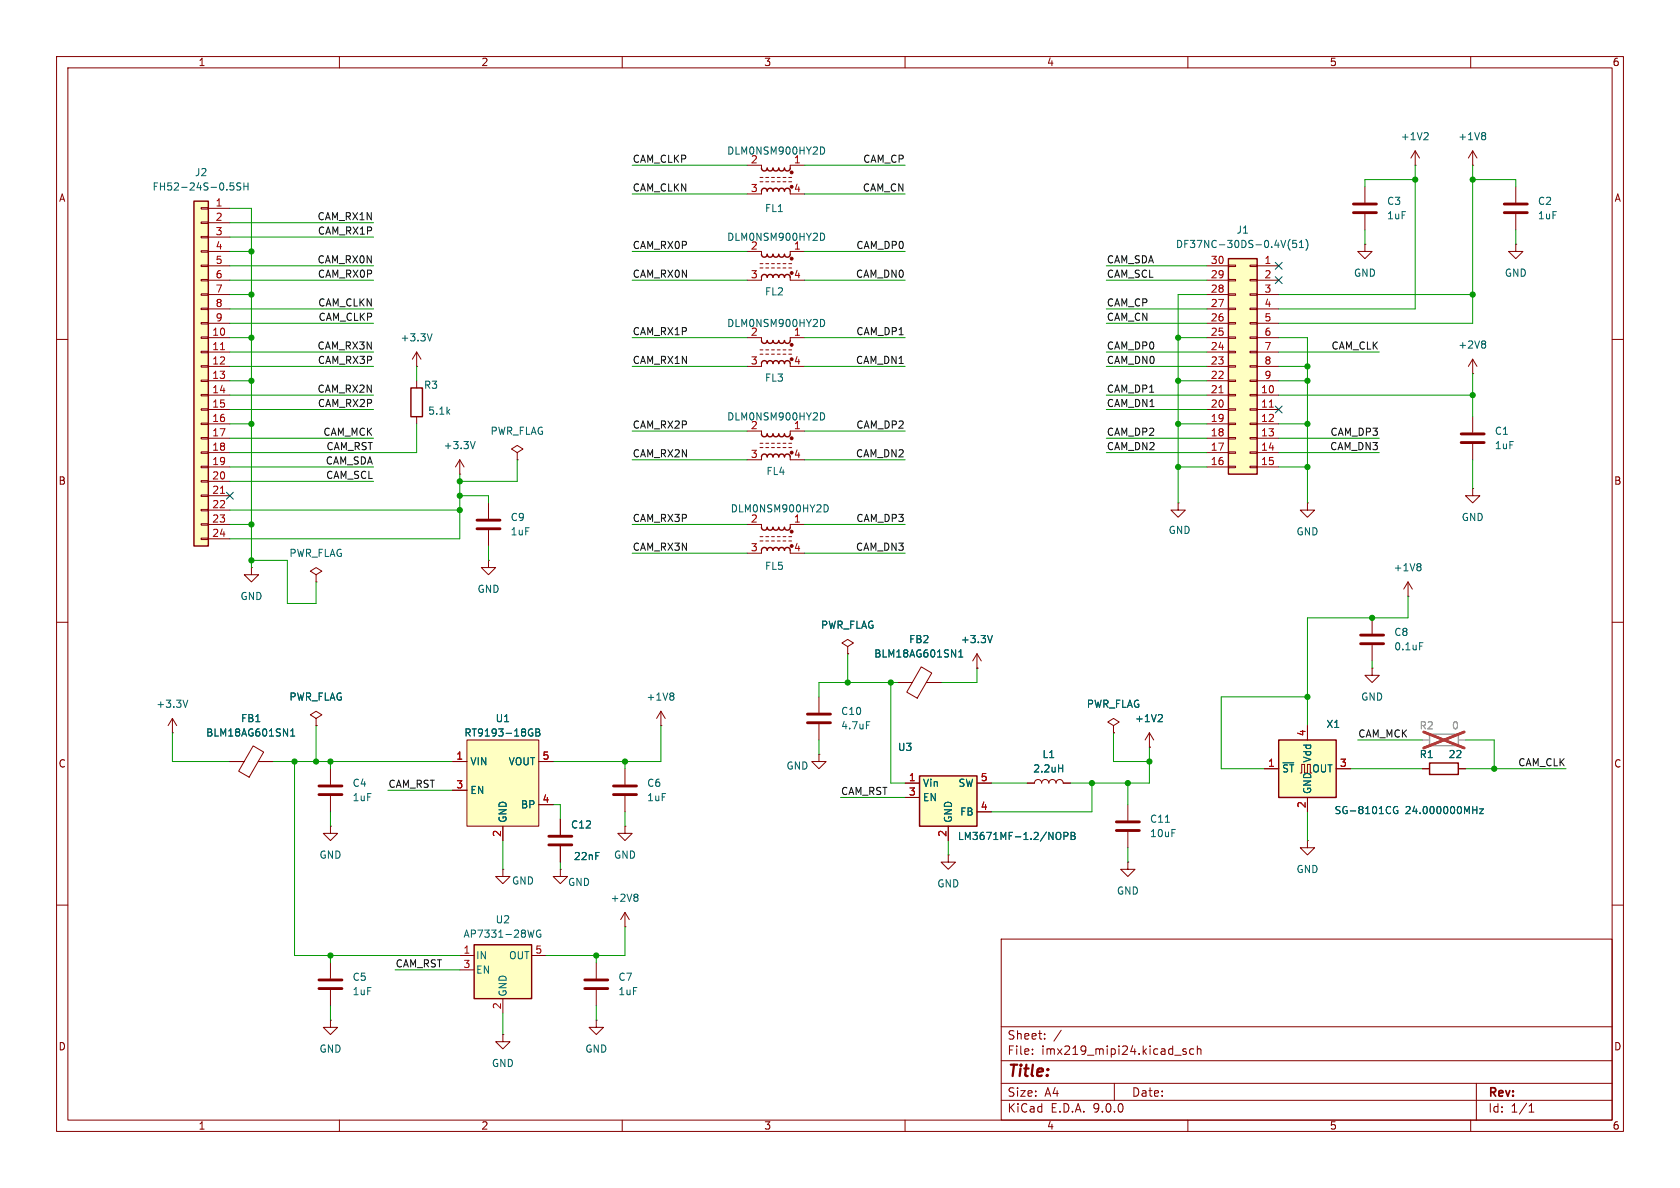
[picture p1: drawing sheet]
<svg xmlns="http://www.w3.org/2000/svg" width="297mm" height="210mm" viewBox="0 0 297 210" stroke-linecap="round" stroke-linejoin="round" font-family="sans-serif">
<g fill="none" stroke="#840000" stroke-width=".18">
<path d="M10 10h277v190h-277zM12 12h273v186h-273zM60 10v2M110 10v2M160 10v2M210 10v2M260 10v2M10 60h2M285 60h2M86.4 99.1v1.2h1.2l-1.2 1.3-1.3-1.3h1.3M86.4 99.1h.1M91.4 80l1.1-.6-1.1-.7-1 .7 1 .6v1.3"/>
<path d="M91.4 81.3h.1M260.3 86.4v1.2h1.3l-1.3 1.3-1.2-1.3h1.2M260.3 86.4h.1M10 110h2M285 110h2M144.8 123.2v2.8M144.8 128v2.8M199.4 152.4v1.3h1.3l-1.3 1.2-1.3-1.2h1.3M199.4 152.4h.1M199.4 142.2v2.8M199.4 147.1v2.8M10 160h2"/>
<path d="M58.4 170.2v2.8M58.4 175v2.8M177 166h108v32h-108zM285 160h2M60 198v2M110 198v2M160 198v2M177 194.5h108M177 191.5h108M177 187.5h108M177 181.5h108M182.5 186.3v.1"/>
<path d="M182.5 185.5v.1M184.7 183.6v.1M184.7 182.8v.1M187.6 182.1l-1.3 2M197 191.5v3M207.7 186.5h1.1M209.7 185.5l-.4-.1-.2 .2 .1 .2 .5 .2v.3h-.6M210 198v2M211 185.5l-.4-.1-.3 .3v.4l.2 .2h.5M211.7 185.5l.2-.1 .3 .1 .1 .9M211.7 184.9v1.5M260 198v2"/>
<path d="M261 191.5v6.5M270.3 196.6h.9M270.3 195.5l.4-.4v1.5"/>
</g>
<path d="M142.7 126.2h4.1M142.7 127.8h4.1M197.4 145.3h4M197.4 146.8h4M56.4 173.2h4.1M56.4 174.8h4.1" fill="none" stroke="#840000" stroke-width=".51"/>
<path d="M153.2 127.6h.6M206 145.4h.8" fill="none" stroke="#006464" stroke-width=".18"/>
<path d="M34.3 35.6h2.5v60.9h-2.5z" fill="#ffffc2"/>
<path d="M34.3 35.6h2.5v60.9h-2.5z" fill="none" stroke="#840000" stroke-width=".25"/>
<g fill="none" stroke="#840000" stroke-width=".18">
<path d="M35.6 36.7h1.2v.3h-1.2zM35.6 39.2h1.2v.3h-1.2zM36.8 36.8h3.8M36.8 39.4h3.8M35.6 41.8h1.2v.2h-1.2zM35.6 44.3h1.2v.3h-1.2zM35.6 46.9h1.2v.2h-1.2zM35.6 49.4h1.2v.3h-1.2zM35.6 51.9h1.2v.3h-1.2zM35.6 54.5h1.2v.2h-1.2zM35.6 57h1.2v.3h-1.2zM35.6 59.6h1.2v.2h-1.2z"/>
<path d="M36.8 41.9h3.8M36.8 44.5h3.8M36.8 47h3.8M36.8 49.5h3.8M36.8 52.1h3.8M36.8 54.6h3.8M36.8 57.2h3.8M36.8 59.7h3.8M35.6 62.1h1.2v.3h-1.2zM35.6 64.6h1.2v.3h-1.2zM35.6 67.2h1.2v.2h-1.2zM35.6 69.7h1.2v.3h-1.2z"/>
<path d="M35.6 72.3h1.2v.2h-1.2zM35.6 74.8h1.2v.3h-1.2zM35.6 77.3h1.2v.3h-1.2zM35.6 79.9h1.2v.2h-1.2zM36.8 62.2h3.8M36.8 64.8h3.8M36.8 67.3h3.8M36.8 69.9h3.8M36.8 72.4h3.8M36.8 74.9h3.8M36.8 77.5h3.8M35.6 82.4h1.2v.3h-1.2z"/>
<path d="M35.6 85h1.2v.2h-1.2zM35.6 87.5h1.2v.3h-1.2zM35.6 90h1.2v.3h-1.2zM35.6 92.6h1.2v.2h-1.2zM35.6 95.1h1.2v.3h-1.2zM36.8 80h3.8M36.8 82.6h3.8M36.8 85.1h3.8M36.8 87.6h3.8M36.8 90.2h3.8M36.8 92.7h3.8M36.8 95.3h3.8"/>
<path d="M181.6 138.4h1.3a.64 .64 0 0 1 .6-.6 .64 .64 0 0 1 .6 .6 .64 .64 0 0 1 .7-.6 .64 .64 0 0 1 .6 .6 .64 .64 0 0 1 .7-.6 .64 .64 0 0 1 .6 .6 .64 .64 0 0 1 .6-.6 .64 .64 0 0 1 .7 .6h1.2"/>
</g>
<path d="M39 61.8h.7M39 87.2h.7" fill="none" stroke="#a90000" stroke-width=".18"/>
<path d="M40.7 32.3h.6M40.8 32.8h.3l.3 .3-.1 .4-.5 .1M42.6 32.4l-.5-.1-.2 .2v.3l.6 .3 .1 .3-.3 .2-.5-.1M43.1 32.3v1.3M43.1 32.9h.7M43.8 32.3v1.3M187.1 135.8h.8M187.9 135.2v1.3" fill="none" stroke="#006464" stroke-width=".18"/>
<path d="M162.6 137.2h10.1v8.9h-10.1z" fill="#ffffc2"/>
<path d="M134.6 29.7l.2 .4 .3 .1 .4-.1 .1-.4 .2 .3 .3 .2 .4-.1 .2-.4v.3l.3 .2 .5-.1 .2-.4 .2 .4 .4 .1 .3-.2 .1-.3 .1 .4 .4 .1 .4-.1 .1-.4M134.6 33.8l.2-.4 .3-.1 .4 .1 .1 .4 .2-.3 .3-.2 .4 .1 .2 .4 .2-.4 .4-.1 .3 .2 .1 .3 .1-.4 .5-.1 .3 .2 .1 .3 .2-.4 .3-.1 .3 .1 .2 .4M134.6 45l.2 .3 .3 .2 .4-.2 .1-.3 .2 .3 .3 .2 .4-.2 .2-.3v.2l.3 .2h.5l.2-.4 .2 .3 .4 .2 .3-.2 .1-.3 .1 .3 .4 .2 .4-.2 .1-.3M134.6 49l.2-.3 .3-.2 .4 .2 .1 .3 .2-.3 .3-.2 .4 .1 .2 .4 .2-.4 .4-.1 .3 .2 .1 .3 .1-.4 .5-.1 .3 .2 .1 .3 .2-.4 .3-.1 .3 .2 .2 .3M72.6 68.6h2.1v5.1h-2.1zM134.6 93.2l.2 .4 .3 .1 .4-.1 .1-.4 .2 .3 .3 .2 .4-.1 .2-.4v.3l.3 .2 .5-.1 .2-.4 .2 .4 .4 .1 .3-.2 .1-.3 .1 .4 .4 .1 .4-.1 .1-.4M134.6 97.3l.2-.4 .3-.1 .4 .1 .1 .4 .2-.3 .3-.2 .4 .1 .2 .4 .2-.4 .4-.1 .3 .2 .1 .3 .1-.4 .5-.1 .3 .2 .1 .3 .2-.4 .3-.1 .3 .1 .2 .4M162.6 137.2h10.1v8.9h-10.1zM252.7 134.9h5.1v2h-5.1z" fill="none" stroke="#840000" stroke-width=".25"/>
<g fill="none" stroke="#840000" stroke-width=".18">
<path d="M132.1 29.2h2.5v.5M134.4 31.4h.5M134.4 32.1h.5M134.6 33.8v.5h-2.5M135.4 31.4h.5M135.4 32.1h.5M136.4 31.4h.5M136.4 32.1h.5M137.4 31.4h.5M137.4 32.1h.5M138.4 31.4h.5M138.4 32.1h.5"/>
<path d="M139.4 31.4h.6M139.4 32.1h.6M139.7 34.3h2.5M142.2 29.2h-2.5v.5M241.3 33v2.8M241.3 37.8v2.8M250.2 29.2h.1M250.2 26.7l-.8 1.2M250.2 26.7l.8 1.2M250.2 26.7v2.5M260.3 29.2h.1M260.3 26.7v2.5"/>
<path d="M260.3 26.7l-.7 1.2M260.3 26.7l.8 1.2M268 33v2.8M268 37.8v2.8M132.1 44.5h2.5v.5M134.4 46.6h.5M134.4 47.4h.5M134.6 49v.5h-2.5M135.4 46.6h.5M135.4 47.4h.5M136.4 46.6h.5M136.4 47.4h.5"/>
<path d="M137.4 46.6h.5M137.4 47.4h.5M138.4 46.6h.5M138.4 47.4h.5M139.4 46.6h.6M139.4 47.4h.6M139.7 49.5h2.5M142.2 44.5h-2.5v.5M241.3 43.2v1.3h1.3l-1.3 1.2-1.3-1.2h1.3M241.3 43.2h.1M268 43.2v1.3h1.2l-1.2 1.2-1.3-1.2h1.3M268 43.2h.1"/>
<path d="M73.7 64.8h.1M73.7 62.2l-.8 1.3M73.7 62.2l.7 1.3M73.7 62.2v2.6M73.7 67.3v1.3M73.7 73.7v1.2M260.3 66h.1M260.3 63.5l-.7 1.3M260.3 63.5l.8 1.3M260.3 63.5v2.5M81.3 83.8h.1M81.3 81.3l-.8 1.3"/>
<path d="M81.3 81.3l.7 1.3M81.3 81.3v2.5M86.4 88.9v2.8M86.4 93.7v2.8M132.1 92.7h2.5v.5M134.4 94.9h.5M134.4 95.6h.5M134.6 97.3v.5h-2.5M135.4 94.9h.5M135.4 95.6h.5M136.4 94.9h.5M136.4 95.6h.5"/>
<path d="M137.4 94.9h.5M137.4 95.6h.5M138.4 94.9h.5M138.4 95.6h.5M139.4 94.9h.6M139.4 95.6h.6M139.7 97.8h2.5M142.2 92.7h-2.5v.5M208.3 88.9v1.3h1.2l-1.2 1.2-1.3-1.2h1.3M208.3 88.9h.1M44.4 100.3v1.3h1.3l-1.3 1.3-1.2-1.3h1.2M44.4 100.3h.1"/>
<path d="M55.9 101.6l1-.6-1-.7-1 .7 1 .6v1.3M55.9 102.9h.1M149.9 114.3l1-.6-1-.7-1.1 .7 1.1 .6v1.3M149.9 115.6h.1M162.9 117.9l1.8 1.1-2.5 4.4-1.9-1zM172.7 118.1h.1M172.7 115.6l-.7 1.2M172.7 115.6l.8 1.2M172.7 115.6v2.5M242.6 118.1v1.3h1.2l-1.2 1.3-1.3-1.3h1.3M242.6 118.1h.1M242.6 109.2v2.8"/>
<path d="M242.6 114v2.8M248.9 105.4h.1M248.9 102.9l-.7 1.2M248.9 102.9l.8 1.2M248.9 102.9v2.5M30.5 129.5h.1M30.5 127l-.8 1.3M30.5 127l.7 1.3M30.5 127v2.5M40.6 134.6h2.6M44.8 131.9l1.8 1-2.6 4.5-1.8-1.1zM45.7 134.6h2.6"/>
<path d="M55.9 127l1-.6-1-.7-1 .7 1 .6v1.3M55.9 128.3h.1M58.4 135.9v2.8M110.5 135.9v2.8M116.8 128.3h.1M116.8 125.7l-.7 1.3M116.8 125.7l.8 1.3M116.8 125.7v2.6M144.8 133.4v1.2h1.2l-1.2 1.3-1.3-1.3h1.3M144.8 133.4h.1M158.7 120.7h2.6M160 138.4h2.6"/>
<path d="M163.8 120.7h2.6M172.7 138.4h2.6M196.8 128.3l1.1-.7-1.1-.6-1 .6 1 .7v1.2M196.8 129.5h.1M203.2 132.1h.1M203.2 129.5l-.8 1.3M203.2 129.5l.8 1.3M203.2 129.5v2.6M251.5 135.9h1.2M257.8 135.9h1.3M58.4 146.1v1.2h1.3l-1.3 1.3-1.3-1.3h1.3M58.4 146.1h.1"/>
<path d="M58.4 140.7v2.8M88.9 153.7v1.2h1.3l-1.3 1.3-1.3-1.3h1.3M88.9 153.7h.1M99.1 144.8v2.8M99.1 149.6v2.8M110.5 146.1v1.2h1.3l-1.3 1.3-1.3-1.3h1.3M110.5 146.1h.1M110.5 140.7v2.8M160 141h2.6M167.6 151.1v1.3h1.3l-1.3 1.3-1.2-1.3h1.2M167.6 151.1h.1M167.6 146.1v2.5"/>
<path d="M172.7 143.5h2.6M231.1 148.6v1.3h1.3l-1.3 1.2-1.2-1.2h1.2M231.1 148.6h.1M105.4 170.2v2.8M105.4 175v2.8M110.5 163.8h.1M110.5 161.3l-.8 1.3M110.5 161.3l.8 1.3M110.5 161.3v2.5M58.4 180.3v1.3h1.3l-1.3 1.3-1.3-1.3h1.3M58.4 180.3h.1M88.9 182.9v1.3h1.3l-1.3 1.2-1.3-1.2h1.3"/>
<path d="M88.9 182.9h.1M105.4 180.3v1.3h1.3l-1.3 1.3-1.3-1.3h1.3M105.4 180.3h.1"/>
</g>
<g fill="none" stroke="#006464" stroke-width=".18">
<path d="M145.1 26a.64 .64 0 0 1 .7 .6 .64 .64 0 0 1-.7 .6M252.2 23.4l.3 .3-.1 .3-.7 .7h.8M262.4 23.4l.2 .3-.2 .3 .2 .2v.3l-.2 .2M76.4 59l-.4 1.3M145.1 41.2a.64 .64 0 0 1 .7 .7 .64 .64 0 0 1-.7 .6M84 78l-.4 1.3M262.4 60.3l.2 .2-.2 .3 .2 .3v.2l-.2 .2M145.7 89.2a.64 .64 0 0 1 .7 .7 .64 .64 0 0 1-.7 .6M251 99.6l.2 .3-.2 .3 .2 .2v.3l-.2 .2M169.5 116.1h.7M169.5 115.2l.4-.3v1.2M175.4 112.3l-.4 1.3"/>
<path d="M251 113.6h.6M33.2 123.8l-.4 1.2M51.4 130.1h.7M51.4 129.2l.3-.4v1.3M118.9 122.5l.2 .2-.2 .3 .2 .3v.2l-.2 .3M205.3 126.3l.2 .3-.1 .3-.7 .7h.8M112.5 158.1l.3 .2-.3 .3 .3 .2v.3l-.3 .2M187.2 147.1l.2 .1a.81 .81 0 0 1-.2 1.2M188.1 147.8l.6-.1 .1-.1v-.3l-.7-.2v1.3M189.4 147.1h.4l.2 .3-.2 .3 .2 .2 .1 .3-.3 .2h-.4zM189.4 147.7h.4"/>
</g>
<g fill="none" stroke="#840000" stroke-width=".51">
<path d="M239.3 36.1h4M239.3 37.6h4M265.9 36.1h4.1M265.9 37.6h4.1M84.3 91.9h4.1M84.3 93.5h4.1M240.5 112.3h4.1M240.5 113.8h4.1M56.4 138.9h4.1M108.5 138.9h4M56.4 140.5h4.1M97 147.8h4.1"/>
<path d="M97 149.4h4.1M108.5 140.5h4M103.4 173.2h4M103.4 174.8h4"/>
</g>
<g fill="#840000" stroke="#840000" stroke-width=".18">
<circle cx="140" cy="94" r=".25"/>
<circle cx="140" cy="30.5" r=".25"/>
<circle cx="140" cy="45.7" r=".25"/>
</g>
<path d="M226.1 130.8h10.1v10.2h-10.1z" fill="#ffffc2"/>
<path d="M134.6 60.2l.2 .4 .3 .1 .4-.1 .1-.4 .2 .3 .3 .2 .4-.1 .2-.4v.3l.3 .2 .5-.1 .2-.4 .2 .4 .4 .1 .3-.2 .1-.3 .1 .4 .4 .1 .4-.1 .1-.4M134.6 64.3l.2-.4 .3-.1 .4 .1 .1 .4 .2-.4 .3-.1 .4 .1 .2 .4 .2-.5h.4l.3 .2 .1 .3 .1-.4 .5-.1 .3 .1 .1 .4 .2-.4 .3-.1 .3 .1 .2 .4M134.6 76.7l.2 .4 .3 .1 .4-.1 .1-.4 .2 .3 .3 .2 .4-.1 .2-.4v.3l.3 .2 .5-.1 .2-.4 .2 .4 .4 .1 .3-.2 .1-.3 .1 .4 .4 .1 .4-.1 .1-.4M134.6 80.8l.2-.4 .3-.1 .4 .1 .1 .4 .2-.4 .3-.1 .4 .1 .2 .4 .2-.4 .4-.1 .3 .2 .1 .3 .1-.4 .5-.1 .3 .1 .1 .4 .2-.4 .3-.1 .3 .1 .2 .4M226.1 130.8h10.1v10.2h-10.1z" fill="none" stroke="#840000" stroke-width=".25"/>
<g fill="none" stroke="#840000" stroke-width=".18">
<path d="M132.1 59.7h2.5v.5M142.2 59.7h-2.5v.5M132.1 76.2h2.5v.5M134.4 61.8h.5M134.4 62.6h.5M134.4 78.4h.5M134.4 79.1h.5M134.6 64.3v.5h-2.5M135.4 61.8h.5M135.4 62.6h.5M135.4 78.4h.5M135.4 79.1h.5"/>
<path d="M136.4 61.8h.5M136.4 62.6h.5M136.4 78.4h.5M136.4 79.1h.5M137.4 61.8h.5M137.4 62.6h.5M137.4 78.4h.5M137.4 79.1h.5M138.4 61.8h.5M138.4 62.6h.5M138.4 78.4h.5M138.4 79.1h.5"/>
<path d="M139.4 61.8h.6M139.4 62.6h.6M139.4 78.4h.6M139.4 79.1h.6M139.7 64.8h2.5M142.2 76.2h-2.5v.5M134.6 80.8v.5h-2.5M139.7 81.3h2.5M223.5 135.9h2.6M231.1 128.3v2.5M236.2 135.9h2.6M99.1 153.7v1.2h1.2l-1.2 1.3-1.3-1.3h1.3"/>
<path d="M99.1 153.7h.1M231.1 141v2.5"/>
</g>
<path d="M145.1 56.5a.64 .64 0 0 1 .7 .6 .64 .64 0 0 1-.7 .6M145.1 73a.64 .64 0 0 1 .7 .6 .64 .64 0 0 1-.7 .6M247.1 142.6a.59 .59 0 0 0-.8 .6 .59 .59 0 0 0 .8 .6v-.5h-.2M260.4 143.2h.7M261.1 142.6v1.2M261.6 143h.6l-.6 .8h.6" fill="none" stroke="#006464" stroke-width=".18"/>
<path d="M252.7 129.8h5.1v2h-5.1z" fill="none" stroke="#a1a1a1" stroke-width=".25"/>
<path d="M251.5 130.8h1.2M257.8 130.8h1.3" fill="none" stroke="#a1a1a1" stroke-width=".18"/>
<path d="M251.7 129.4l7.2 2.8M258.9 129.4l-7.2 2.8" fill="none" stroke="#e12e31" stroke-width=".46"/>
<g fill="#840000" stroke="#840000" stroke-width=".18">
<circle cx="140" cy="61" r=".25"/>
<circle cx="140" cy="77.5" r=".25"/>
</g>
<path d="M83.8 167h10.2v9.5h-10.2z" fill="#ffffc2"/>
<path d="M83.8 167h10.2v9.5h-10.2z" fill="none" stroke="#840000" stroke-width=".25"/>
<path d="M81.3 168.9h2.5M81.3 171.5h2.5M88.9 176.5v2.6M94 168.9h2.5" fill="none" stroke="#840000" stroke-width=".18"/>
<path d="M94.4 164.4l-.3 1.3M95.6 164.5a.59 .59 0 0 0-.8 .5 .59 .59 0 0 0 .8 .6v-.5h-.2" fill="none" stroke="#006464" stroke-width=".18"/>
<path d="M82.5 130.8h12.7v15.3h-12.7z" fill="#ffffc2"/>
<path d="M80 134.6h2.5M80 139.7h2.5M82.5 130.8h12.7v15.3h-12.7zM95.2 134.6h2.6M88.9 146.1v2.5M95.2 142.2h2.6" fill="none" stroke="#840000" stroke-width=".18"/>
<path d="M93.8 128.8l.3 .1M93.9 129.6h.3v.4l-.4 .1M94.7 128.8h.5l.2 .3-.2 .4 .2 .1 .1 .3-.3 .2h-.5zM94.7 129.5h.5" fill="none" stroke="#006464" stroke-width=".18"/>
<path d="M217.2 45.7h5v38.1h-5z" fill="#ffffc2"/>
<path d="M217.2 45.7h5v38.1h-5z" fill="none" stroke="#840000" stroke-width=".25"/>
<g fill="none" stroke="#840000" stroke-width=".18">
<path d="M213.4 47h3.8M213.4 49.5h3.8M213.4 52.1h3.8M213.4 54.6h3.8M213.4 57.2h3.8M213.4 59.7h3.8M217.2 46.9h1.2v.2h-1.2zM217.2 49.4h1.2v.3h-1.2zM217.2 51.9h1.2v.3h-1.2zM217.2 54.5h1.2v.2h-1.2zM217.2 57h1.2v.3h-1.2zM217.2 59.6h1.2v.2h-1.2z"/>
<path d="M221 46.9h1.2v.2h-1.2zM221 49.4h1.2v.3h-1.2zM221 51.9h1.2v.3h-1.2zM221 54.5h1.2v.2h-1.2zM221 57h1.2v.3h-1.2zM221 59.6h1.2v.2h-1.2zM222.2 47h3.9M222.2 49.5h3.9M222.2 52.1h3.9M222.2 54.6h3.9M222.2 57.2h3.9M222.2 59.7h3.9"/>
<path d="M213.4 62.2h3.8M213.4 64.8h3.8M213.4 67.3h3.8M213.4 69.9h3.8M213.4 72.4h3.8M213.4 74.9h3.8M213.4 77.5h3.8M217.2 62.1h1.2v.3h-1.2zM217.2 64.6h1.2v.3h-1.2zM217.2 67.2h1.2v.2h-1.2zM217.2 69.7h1.2v.3h-1.2zM217.2 72.3h1.2v.2h-1.2z"/>
<path d="M217.2 74.8h1.2v.3h-1.2zM217.2 77.3h1.2v.3h-1.2zM217.2 79.9h1.2v.2h-1.2zM221 62.1h1.2v.3h-1.2zM221 64.6h1.2v.3h-1.2zM221 67.2h1.2v.2h-1.2zM221 69.7h1.2v.3h-1.2zM221 72.3h1.2v.2h-1.2zM221 74.8h1.2v.3h-1.2zM221 77.3h1.2v.3h-1.2zM221 79.9h1.2v.2h-1.2zM222.2 62.2h3.9"/>
<path d="M222.2 64.8h3.9M222.2 67.3h3.9M222.2 69.9h3.9M222.2 72.4h3.9M222.2 74.9h3.9M222.2 77.5h3.9M260.3 73.7v2.8M260.3 78.5v2.8M213.4 80h3.8M213.4 82.6h3.8M217.2 82.4h1.2v.3h-1.2zM221 82.4h1.2v.3h-1.2z"/>
<path d="M222.2 80h3.9M222.2 82.6h3.9M231.1 88.9v1.3h1.3l-1.3 1.2-1.2-1.2h1.2M231.1 88.9h.1M149.9 115.6h.1M172.7 118.1h.1M40.6 134.6h2.6M45.7 134.6h2.6M55.9 128.3h.1M80 134.6h2.5M80 139.7h2.5M95.2 134.6h2.6"/>
<path d="M158.7 120.7h2.6M160 138.4h2.6M163.8 120.7h2.6M172.7 138.4h2.6M181.6 138.4h1.3M188 138.4h1.2M196.8 129.5h.1M203.2 132.1h.1M223.5 135.9h2.6M231.1 128.3v2.5M236.2 135.9h2.6M251.5 135.9h1.2"/>
<path d="M257.8 135.9h1.3M88.9 146.1v2.5M95.2 142.2h2.6M99.1 144.8v2.8M99.1 149.6v2.8M160 141h2.6M167.6 146.1v2.5M172.7 143.5h2.6M231.1 141v2.5"/>
</g>
<path d="M215.5 69.4h.7M224.4 72h.7" fill="none" stroke="#a90000" stroke-width=".18"/>
<g fill="none" stroke="#006464" stroke-width=".18">
<path d="M228.1 42.3a1.46 1.46 0 0 0 0 1.9M229.2 42.5h-.6l-.1 .6 .2-.1h.4l.1 .2v.4l-.2 .2-.5-.2M229.7 43.8h.7M229.7 42.9l.4-.4v1.3M230.9 42.3a1.46 1.46 0 0 1 0 1.9M169.5 116.1h.7M169.5 115.2l.4-.3v1.2M175.4 112.3l-.4 1.3M51.4 130.1h.7M51.4 129.2l.3-.4v1.3M93.8 128.8l.3 .1M93.9 129.6h.3v.4l-.4 .1"/>
<path d="M94.7 128.8h.5l.2 .3-.2 .4 .2 .1 .1 .3-.3 .2h-.5zM94.7 129.5h.5M187.1 135.8h.8M187.9 135.2v1.3M205.3 126.3l.2 .3-.1 .3-.7 .7h.8M187.2 147.1l.2 .1a.81 .81 0 0 1-.2 1.2M188.1 147.8l.6-.1 .1-.1v-.3l-.7-.2v1.3M189.4 147.1h.4l.2 .3-.2 .3 .2 .2 .1 .3-.3 .2h-.4zM189.4 147.7h.4M247.1 142.6a.59 .59 0 0 0-.8 .6 .59 .59 0 0 0 .8 .6v-.5h-.2M260.4 143.2h.7M261.1 142.6v1.2"/>
<path d="M261.6 143h.6l-.6 .8h.6"/>
</g>
<path d="M258.3 76.7h4.1M258.3 78.2h4.1" fill="none" stroke="#840000" stroke-width=".51"/>
<g fill="none" stroke="#009600" stroke-width=".18">
<path d="M40.6 36.8h3.8v63.5M40.6 39.4h25.4M111.8 34.3h20.3M111.8 29.2h20.3M142.2 34.3h17.8M142.2 29.2h17.8M250.2 29.2v25.4h-24.1M250.2 31.8h-8.9v1.2M260.3 29.2v28h-34.2M260.3 31.8h7.7v1.2M40.6 44.5h3.8M40.6 59.7h3.8"/>
<path d="M40.6 49.5h25.4M40.6 52.1h3.8M40.6 47h25.4M40.6 41.9h25.4M40.6 54.6h25.4M40.6 57.2h25.4M111.8 44.5h20.3M111.8 59.7h20.3M111.8 49.5h20.3M142.2 44.5h17.8M142.2 59.7h17.8M142.2 49.5h17.8"/>
<path d="M195.6 49.5h17.8M195.6 47h17.8M195.6 54.6h17.8M195.6 57.2h17.8M208.3 59.7h5.1M213.4 52.1h-5.1v36.8M226.1 59.7h5v29.2M226.1 52.1h34.2M241.3 40.6v2.6M268 40.6v2.6M40.6 64.8h25.4M40.6 74.9h3.8"/>
<path d="M40.6 67.3h3.8M40.6 72.4h25.4M40.6 69.9h25.4M40.6 62.2h25.4M40.6 77.5h25.4M73.7 74.9v5.1h-33.1M73.7 64.8v2.5M111.8 76.2h20.3M111.8 64.8h20.3M142.2 76.2h17.8M142.2 64.8h17.8M195.6 64.8h17.8"/>
<path d="M195.6 72.4h17.8M195.6 69.9h17.8M195.6 62.2h17.8M195.6 77.5h17.8M208.3 74.9h5.1M208.3 67.3h5.1M226.1 64.8h5M226.1 74.9h5M226.1 67.3h5M226.1 69.9h34.2M226.1 62.2h17.7M226.1 77.5h17.7"/>
<path d="M260.3 66v7.7M40.6 85.1h25.4M40.6 82.6h25.4M40.6 92.7h3.8M40.6 90.2h40.7M44.4 99.1h6.4v7.6h5.1v-3.8M81.3 87.6h5.1v1.3M81.3 83.8v11.5h-40.7M86.4 96.5v2.6M91.4 81.3v3.8h-10.1M111.8 97.8h20.3M111.8 81.3h20.3"/>
<path d="M111.8 92.7h20.3M142.2 97.8h17.8M142.2 81.3h17.8M142.2 92.7h17.8M195.6 80h17.8M208.3 82.6h5.1M226.1 82.6h5M226.1 80h17.7M260.3 81.3v5.1M149.9 115.6v5.1M172.7 118.1v2.6h-6.3M242.6 116.8v1.3"/>
<path d="M248.9 105.4v3.8h-17.8v19.1M30.5 129.5v5.1h10.1M48.3 134.6h31.7M52.1 134.6v34.3h29.2M55.9 128.3v6.3M58.4 134.6v1.3M68.6 139.7h11.4M110.5 134.6v1.3M116.8 128.3v6.3h-19M144.8 130.8v2.6M157.5 120.7v17.7h2.5M158.7 120.7h-13.9v2.5"/>
<path d="M175.3 138.4h6.3M193 138.4v5.1h-17.7M196.8 129.5v5.1h6.4M199.4 138.4v3.8M203.2 132.1v6.3h-14M231.1 123.2h-15.2v12.7h7.6M238.8 135.9h12.7M240 130.8h11.5M259.1 130.8h5.1v5.1M259.1 135.9h17.8M58.4 143.5v2.6M88.9 148.6v5.1"/>
<path d="M97.8 142.2h1.3v2.6M99.1 152.4v1.3M110.5 143.5v2.6M148.6 141h11.4M167.6 148.6v2.5M199.4 149.9v2.5M231.1 143.5v5.1M58.4 168.9v1.3M58.4 177.8v2.5M69.8 171.5h11.5M88.9 179.1v3.8M105.4 168.9v1.3"/>
<path d="M105.4 177.8v2.5M110.5 163.8v5.1h-14"/>
</g>
<path d="M225.5 46.4l1.2 1.2M225.5 48.9l1.2 1.2M226.7 46.4l-1.2 1.2M226.7 48.9l-1.2 1.2M225.5 71.8l1.2 1.2M226.7 71.8l-1.2 1.2M40 87l1.2 1.2M41.2 87l-1.2 1.2" fill="none" stroke="#000084" stroke-width=".18"/>
<path d="M251.5 130.8h1.2M257.8 130.8h1.3" fill="none" stroke="#a1a1a1" stroke-width=".18"/>
<path d="M251.7 129.4l7.2 2.8M258.9 129.4l-7.2 2.8" fill="none" stroke="#e12e31" stroke-width=".46"/>
<g fill="#009600" stroke="#009600" stroke-width=".18">
<circle cx="44.4" cy="59.7" r=".46"/>
<circle cx="44.4" cy="67.3" r=".46"/>
<circle cx="44.4" cy="74.9" r=".46"/>
<circle cx="44.4" cy="92.7" r=".46"/>
<circle cx="44.4" cy="99.1" r=".46"/>
<circle cx="52.1" cy="134.6" r=".46"/>
<circle cx="55.9" cy="134.6" r=".46"/>
<circle cx="58.4" cy="134.6" r=".46"/>
<circle cx="44.4" cy="44.5" r=".46"/>
<circle cx="44.4" cy="52.1" r=".46"/>
<circle cx="81.3" cy="85.1" r=".46"/>
<circle cx="81.3" cy="90.2" r=".46"/>
<circle cx="81.3" cy="87.6" r=".46"/>
<circle cx="105.4" cy="168.9" r=".46"/>
<circle cx="110.5" cy="134.6" r=".46"/>
<circle cx="58.4" cy="168.9" r=".46"/>
<circle cx="231.1" cy="82.6" r=".46"/>
<circle cx="208.3" cy="82.6" r=".46"/>
<circle cx="231.1" cy="74.9" r=".46"/>
<circle cx="231.1" cy="64.8" r=".46"/>
<circle cx="193" cy="138.4" r=".46"/>
<circle cx="203.2" cy="134.6" r=".46"/>
<circle cx="199.4" cy="138.4" r=".46"/>
<circle cx="157.5" cy="120.7" r=".46"/>
<circle cx="149.9" cy="120.7" r=".46"/>
<circle cx="260.3" cy="69.9" r=".46"/>
<circle cx="260.3" cy="52.1" r=".46"/>
<circle cx="260.3" cy="31.8" r=".46"/>
<circle cx="231.1" cy="67.3" r=".46"/>
<circle cx="250.2" cy="31.8" r=".46"/>
<circle cx="208.3" cy="59.7" r=".46"/>
<circle cx="208.3" cy="67.3" r=".46"/>
<circle cx="208.3" cy="74.9" r=".46"/>
<circle cx="264.2" cy="135.9" r=".46"/>
<circle cx="242.6" cy="109.2" r=".46"/>
<circle cx="231.1" cy="123.2" r=".46"/>
</g>
<text font-size="2.8" fill="#840000" x="178" y="190.9">Title:</text>
<g font-size="2.1" fill="#840000">
<text x="178" y="184">Sheet:</text>
<text x="178" y="186.7">File:</text>
<text x="184.1" y="186.7">imx219_mipi24.kicad_sch</text>
<text x="178" y="196.9">KiCad</text>
<text x="178" y="194.1">Size:</text>
<text x="184.7" y="194.1">A4</text>
<text x="185.7" y="196.9">E.D.A.</text>
<text x="193.3" y="196.9">9.0.0</text>
<text x="200" y="194.1">Date:</text>
<text x="263" y="194.3">Rev:</text>
<text x="263" y="196.9">Id:</text>
<text x="267.1" y="196.9">1/1</text>
</g>
<g font-size="1.8" fill="#840000">
<text x="35" y="11.9">1</text>
<text x="85" y="11.9">2</text>
<text x="135" y="11.9">3</text>
<text x="185" y="11.9">4</text>
<text x="235" y="11.9">5</text>
<text x="285" y="11.9">6</text>
<text x="10.3" y="35.9">A</text>
<text x="285.3" y="35.9">A</text>
<text x="10.3" y="85.9">B</text>
<text x="285.3" y="85.9">B</text>
<text x="10.3" y="135.9">C</text>
<text x="285.3" y="135.9">C</text>
<text x="10.3" y="185.9">D</text>
<text x="285.3" y="185.9">D</text>
<text x="35" y="199.9">1</text>
<text x="85" y="199.9">2</text>
<text x="135" y="199.9">3</text>
<text x="185" y="199.9">4</text>
<text x="235" y="199.9">5</text>
<text x="285" y="199.9">6</text>
</g>
<g font-size="1.8" fill="#0f0f0f">
<text x="111.8" y="28.9">CAM_CLKP</text>
<text x="152.5" y="28.9">CAM_CP</text>
<text x="111.8" y="33.9">CAM_CLKN</text>
<text x="152.4" y="33.9">CAM_CN</text>
<text x="56" y="39">CAM_RX1N</text>
<text x="56.1" y="41.6">CAM_RX1P</text>
<text x="56" y="46.6">CAM_RX0N</text>
<text x="111.8" y="44.1">CAM_RX0P</text>
<text x="151.3" y="44.1">CAM_DP0</text>
<text x="195.6" y="46.6">CAM_SDA</text>
<text x="56.1" y="49.2">CAM_RX0P</text>
<text x="111.8" y="49.2">CAM_RX0N</text>
<text x="151.2" y="49.2">CAM_DN0</text>
<text x="195.6" y="49.2">CAM_SCL</text>
<text x="56.2" y="54.3">CAM_CLKN</text>
<text x="56.2" y="56.8">CAM_CLKP</text>
<text x="111.8" y="59.3">CAM_RX1P</text>
<text x="151.3" y="59.3">CAM_DP1</text>
<text x="195.6" y="54.3">CAM_CP</text>
<text x="195.6" y="56.8">CAM_CN</text>
<text x="56" y="61.9">CAM_RX3N</text>
<text x="56.1" y="64.4">CAM_RX3P</text>
<text x="111.8" y="64.4">CAM_RX1N</text>
<text x="151.2" y="64.4">CAM_DN1</text>
<text x="195.6" y="61.9">CAM_DP0</text>
<text x="195.6" y="64.4">CAM_DN0</text>
<text x="235.3" y="61.9">CAM_CLK</text>
<text x="56" y="69.5">CAM_RX2N</text>
<text x="195.6" y="69.5">CAM_DP1</text>
<text x="56.1" y="72">CAM_RX2P</text>
<text x="57.1" y="77.1">CAM_MCK</text>
<text x="111.8" y="75.9">CAM_RX2P</text>
<text x="151.3" y="75.9">CAM_DP2</text>
<text x="195.6" y="77.1">CAM_DP2</text>
<text x="195.6" y="72">CAM_DN1</text>
<text x="235.1" y="77.1">CAM_DP3</text>
<text x="57.5" y="82.2">CAM_SDA</text>
<text x="57.6" y="79.7">CAM_RST</text>
<text x="111.8" y="80.9">CAM_RX2N</text>
<text x="151.2" y="80.9">CAM_DN2</text>
<text x="195.6" y="79.7">CAM_DN2</text>
<text x="235" y="79.7">CAM_DN3</text>
<text x="57.6" y="84.7">CAM_SCL</text>
<text x="111.8" y="92.4">CAM_RX3P</text>
<text x="151.3" y="92.4">CAM_DP3</text>
<text x="111.8" y="97.4">CAM_RX3N</text>
<text x="151.2" y="97.4">CAM_DN3</text>
<text x="240" y="130.5">CAM_MCK</text>
<text x="268.3" y="135.5">CAM_CLK</text>
<text x="68.6" y="139.4">CAM_RST</text>
<text x="148.6" y="140.6">CAM_RST</text>
<text x="69.8" y="171.1">CAM_RST</text>
</g>
<g font-size="1.8" fill="#006464">
<text x="128.4" y="27.5">DLM0NSM900HY2D</text>
<text x="132.6" y="29">2</text>
<text x="140.3" y="29">1</text>
<text x="247.5" y="25">+1V2</text>
<text x="257.7" y="25">+1V8</text>
<text x="26.9" y="33.9">FH52-24S-0.5SH</text>
<text x="34.4" y="31.3">J2</text>
<text x="135.1" y="37.7">FL1</text>
<text x="218.5" y="41.5">J1</text>
<text x="245.1" y="36.4">C3</text>
<text x="245.1" y="39">1uF</text>
<text x="271.8" y="36.4">C2</text>
<text x="271.8" y="39">1uF</text>
<text x="128.4" y="42.8">DLM0NSM900HY2D</text>
<text x="132.6" y="44.2">2</text>
<text x="140.3" y="44.2">1</text>
<text x="207.8" y="44">DF37NC-30DS-0.4V(51)</text>
<text x="135.1" y="52.4">FL2</text>
<text x="239.3" y="49.1">GND</text>
<text x="265.9" y="49.1">GND</text>
<text x="128.4" y="58">DLM0NSM900HY2D</text>
<text x="132.6" y="59.4">2</text>
<text x="140.3" y="59.4">1</text>
<text x="70.7" y="60.6">+3.3V</text>
<text x="257.7" y="61.8">+2V8</text>
<text x="74.9" y="68.9">R3</text>
<text x="135.1" y="67.7">FL3</text>
<text x="75.6" y="73.5">5.1k</text>
<text x="86.6" y="77.1">PWR_FLAG</text>
<text x="128.4" y="74.5">DLM0NSM900HY2D</text>
<text x="132.6" y="75.9">2</text>
<text x="140.3" y="75.9">1</text>
<text x="264.2" y="77.1">C1</text>
<text x="78.3" y="79.6">+3.3V</text>
<text x="264.2" y="79.6">1uF</text>
<text x="135.4" y="84.2">FL4</text>
<text x="90.2" y="92.3">C9</text>
<text x="90.2" y="94.8">1uF</text>
<text x="129.1" y="90.8">DLM0NSM900HY2D</text>
<text x="206.5" y="94.6">GND</text>
<text x="229.1" y="94.8">GND</text>
<text x="258.3" y="92.3">GND</text>
<text x="51.1" y="98.7">PWR_FLAG</text>
<text x="135.1" y="100.9">FL5</text>
<text x="246.3" y="101.2">+1V8</text>
<text x="42.4" y="106.3">GND</text>
<text x="84.3" y="105">GND</text>
<text x="145" y="111.4">PWR_FLAG</text>
<text x="160.6" y="113.9">FB2</text>
<text x="169.8" y="113.9">+3.3V</text>
<text x="246.4" y="112.6">C8</text>
<text x="154.5" y="116.4">BLM18AG601SN1</text>
<text x="246.4" y="115.2">0.1uF</text>
<text x="27.5" y="125.3">+3.3V</text>
<text x="51.1" y="124.1">PWR_FLAG</text>
<text x="114.2" y="124.1">+1V8</text>
<text x="192" y="125.3">PWR_FLAG</text>
<text x="240.5" y="124.1">GND</text>
<text x="36.3" y="130.4">BLM18AG601SN1</text>
<text x="42.5" y="127.9">FB1</text>
<text x="82" y="130.4">RT9193-18GB</text>
<text x="87.5" y="127.9">U1</text>
<text x="148.6" y="126.6">C10</text>
<text x="148.6" y="129.1">4.7uF</text>
<text x="200.6" y="127.9">+1V2</text>
<text x="234.4" y="128.9">X1</text>
<text x="83.1" y="135.5">VIN</text>
<text x="89.8" y="135.5">VOUT</text>
<text x="138.9" y="136.2">GND</text>
<text x="158.6" y="132.9">U3</text>
<text x="182.6" y="136.8">2.2uH</text>
<text x="184.2" y="134.2">L1</text>
<text x="226.6" y="136.8">~{ST} OUT</text>
<text x="232" y="134.9" transform="rotate(-90 232 134.9)">Vdd</text>
<text x="250.9" y="134.2">R1</text>
<text x="256" y="134.2">22</text>
<text x="62.2" y="139.3">C4</text>
<text x="62.2" y="141.8">1uF</text>
<text x="83.1" y="140.6">EN</text>
<text x="92" y="143.1">BP</text>
<text x="114.3" y="139.3">C6</text>
<text x="114.3" y="141.8">1uF</text>
<text x="163.1" y="139.3">Vin</text>
<text x="163.1" y="141.8">EN</text>
<text x="169.3" y="139.3">SW</text>
<text x="232" y="140.5" transform="rotate(-90 232 140.5)">GND</text>
<text x="89.8" y="145.5" transform="rotate(-90 89.8 145.5)">GND</text>
<text x="100.8" y="146.7">C12</text>
<text x="168.5" y="145.5" transform="rotate(-90 168.5 145.5)">GND</text>
<text x="169.2" y="148.7">LM3671MF-1.2/NOPB</text>
<text x="169.7" y="144.4">FB</text>
<text x="203.2" y="145.6">C11</text>
<text x="203.2" y="148.2">10uF</text>
<text x="235.8" y="144.1">SG-8101CG</text>
<text x="248.4" y="144.1">24.000000MHz</text>
<text x="56.4" y="152">GND</text>
<text x="101.4" y="152.2">22nF</text>
<text x="108.5" y="152">GND</text>
<text x="229.1" y="154.5">GND</text>
<text x="90.4" y="156.6">GND</text>
<text x="100.3" y="156.8">GND</text>
<text x="107.8" y="159.6">+2V8</text>
<text x="165.6" y="157.1">GND</text>
<text x="197.4" y="158.3">GND</text>
<text x="81.8" y="166">AP7331-28WG</text>
<text x="87.5" y="163.4">U2</text>
<text x="62.2" y="173.6">C5</text>
<text x="84.1" y="169.8">IN</text>
<text x="84.1" y="172.3">EN</text>
<text x="89.9" y="169.8">OUT</text>
<text x="109.2" y="173.6">C7</text>
<text x="62.2" y="176.1">1uF</text>
<text x="89.8" y="176.3" transform="rotate(-90 89.8 176.3)">GND</text>
<text x="109.2" y="176.1">1uF</text>
<text x="56.4" y="186.3">GND</text>
<text x="86.9" y="188.8">GND</text>
<text x="103.4" y="186.3">GND</text>
</g>
<g font-size="1.8" fill="#a90000">
<text x="132.6" y="34">3</text>
<text x="140.3" y="34">4</text>
<text x="38" y="36.6">1</text>
<text x="38" y="39.1">2</text>
<text x="38" y="41.7">3</text>
<text x="38" y="44.2">4</text>
<text x="38" y="46.7">5</text>
<text x="214" y="46.7">30</text>
<text x="223.4" y="46.7">1</text>
<text x="38" y="49.3">6</text>
<text x="38" y="51.8">7</text>
<text x="132.6" y="49.3">3</text>
<text x="140.3" y="49.3">4</text>
<text x="214" y="49.3">29</text>
<text x="214" y="51.8">28</text>
<text x="223.4" y="49.3">2</text>
<text x="223.4" y="51.8">3</text>
<text x="37.4" y="59.4">10</text>
<text x="38" y="54.4">8</text>
<text x="38" y="56.9">9</text>
<text x="214" y="54.4">27</text>
<text x="214" y="56.9">26</text>
<text x="214" y="59.4">25</text>
<text x="223.4" y="54.4">4</text>
<text x="223.4" y="56.9">5</text>
<text x="223.4" y="59.4">6</text>
<text x="37.4" y="62">11</text>
<text x="37.4" y="64.5">12</text>
<text x="132.6" y="64.5">3</text>
<text x="140.3" y="64.5">4</text>
<text x="214" y="62">24</text>
<text x="214" y="64.5">23</text>
<text x="223.4" y="62">7</text>
<text x="223.4" y="64.5">8</text>
<text x="37.4" y="67.1">13</text>
<text x="37.4" y="69.6">14</text>
<text x="214" y="67.1">22</text>
<text x="214" y="69.6">21</text>
<text x="222.8" y="69.6">10</text>
<text x="223.4" y="67.1">9</text>
<text x="37.4" y="72.1">15</text>
<text x="37.4" y="74.7">16</text>
<text x="37.4" y="77.2">17</text>
<text x="214" y="72.1">20</text>
<text x="214" y="74.7">19</text>
<text x="214" y="77.2">18</text>
<text x="222.8" y="72.1">11</text>
<text x="222.8" y="74.7">12</text>
<text x="222.8" y="77.2">13</text>
<text x="37.4" y="79.8">18</text>
<text x="37.4" y="82.3">19</text>
<text x="132.6" y="81">3</text>
<text x="140.3" y="81">4</text>
<text x="214" y="79.8">17</text>
<text x="214" y="82.3">16</text>
<text x="222.8" y="79.8">14</text>
<text x="222.8" y="82.3">15</text>
<text x="37.4" y="84.8">20</text>
<text x="37.4" y="87.4">21</text>
<text x="37.4" y="89.9">22</text>
<text x="37.4" y="92.5">23</text>
<text x="37.4" y="95">24</text>
<text x="132.6" y="92.5">2</text>
<text x="140.3" y="92.5">1</text>
<text x="132.6" y="97.5">3</text>
<text x="140.3" y="97.5">4</text>
<text x="230.9" y="130.2" transform="rotate(-90 230.9 130.2)">4</text>
<text x="80.6" y="134.4">1</text>
<text x="95.8" y="134.4">5</text>
<text x="224.1" y="135.6">1</text>
<text x="236.8" y="135.6">3</text>
<text x="80.6" y="139.4">3</text>
<text x="95.8" y="142">4</text>
<text x="160.6" y="138.2">1</text>
<text x="160.6" y="140.7">3</text>
<text x="173.3" y="138.2">5</text>
<text x="173.3" y="143.3">4</text>
<text x="230.9" y="142.9" transform="rotate(-90 230.9 142.9)">2</text>
<text x="88.6" y="148" transform="rotate(-90 88.6 148)">2</text>
<text x="167.4" y="148" transform="rotate(-90 167.4 148)">2</text>
<text x="81.8" y="168.7">1</text>
<text x="81.8" y="171.2">3</text>
<text x="94.5" y="168.7">5</text>
<text x="88.6" y="178.5" transform="rotate(-90 88.6 178.5)">2</text>
</g>
<g font-size="1.8" fill="#989898">
<text x="250.9" y="129.1">R2</text>
<text x="256.6" y="129.1">0</text>
</g>
</svg>
